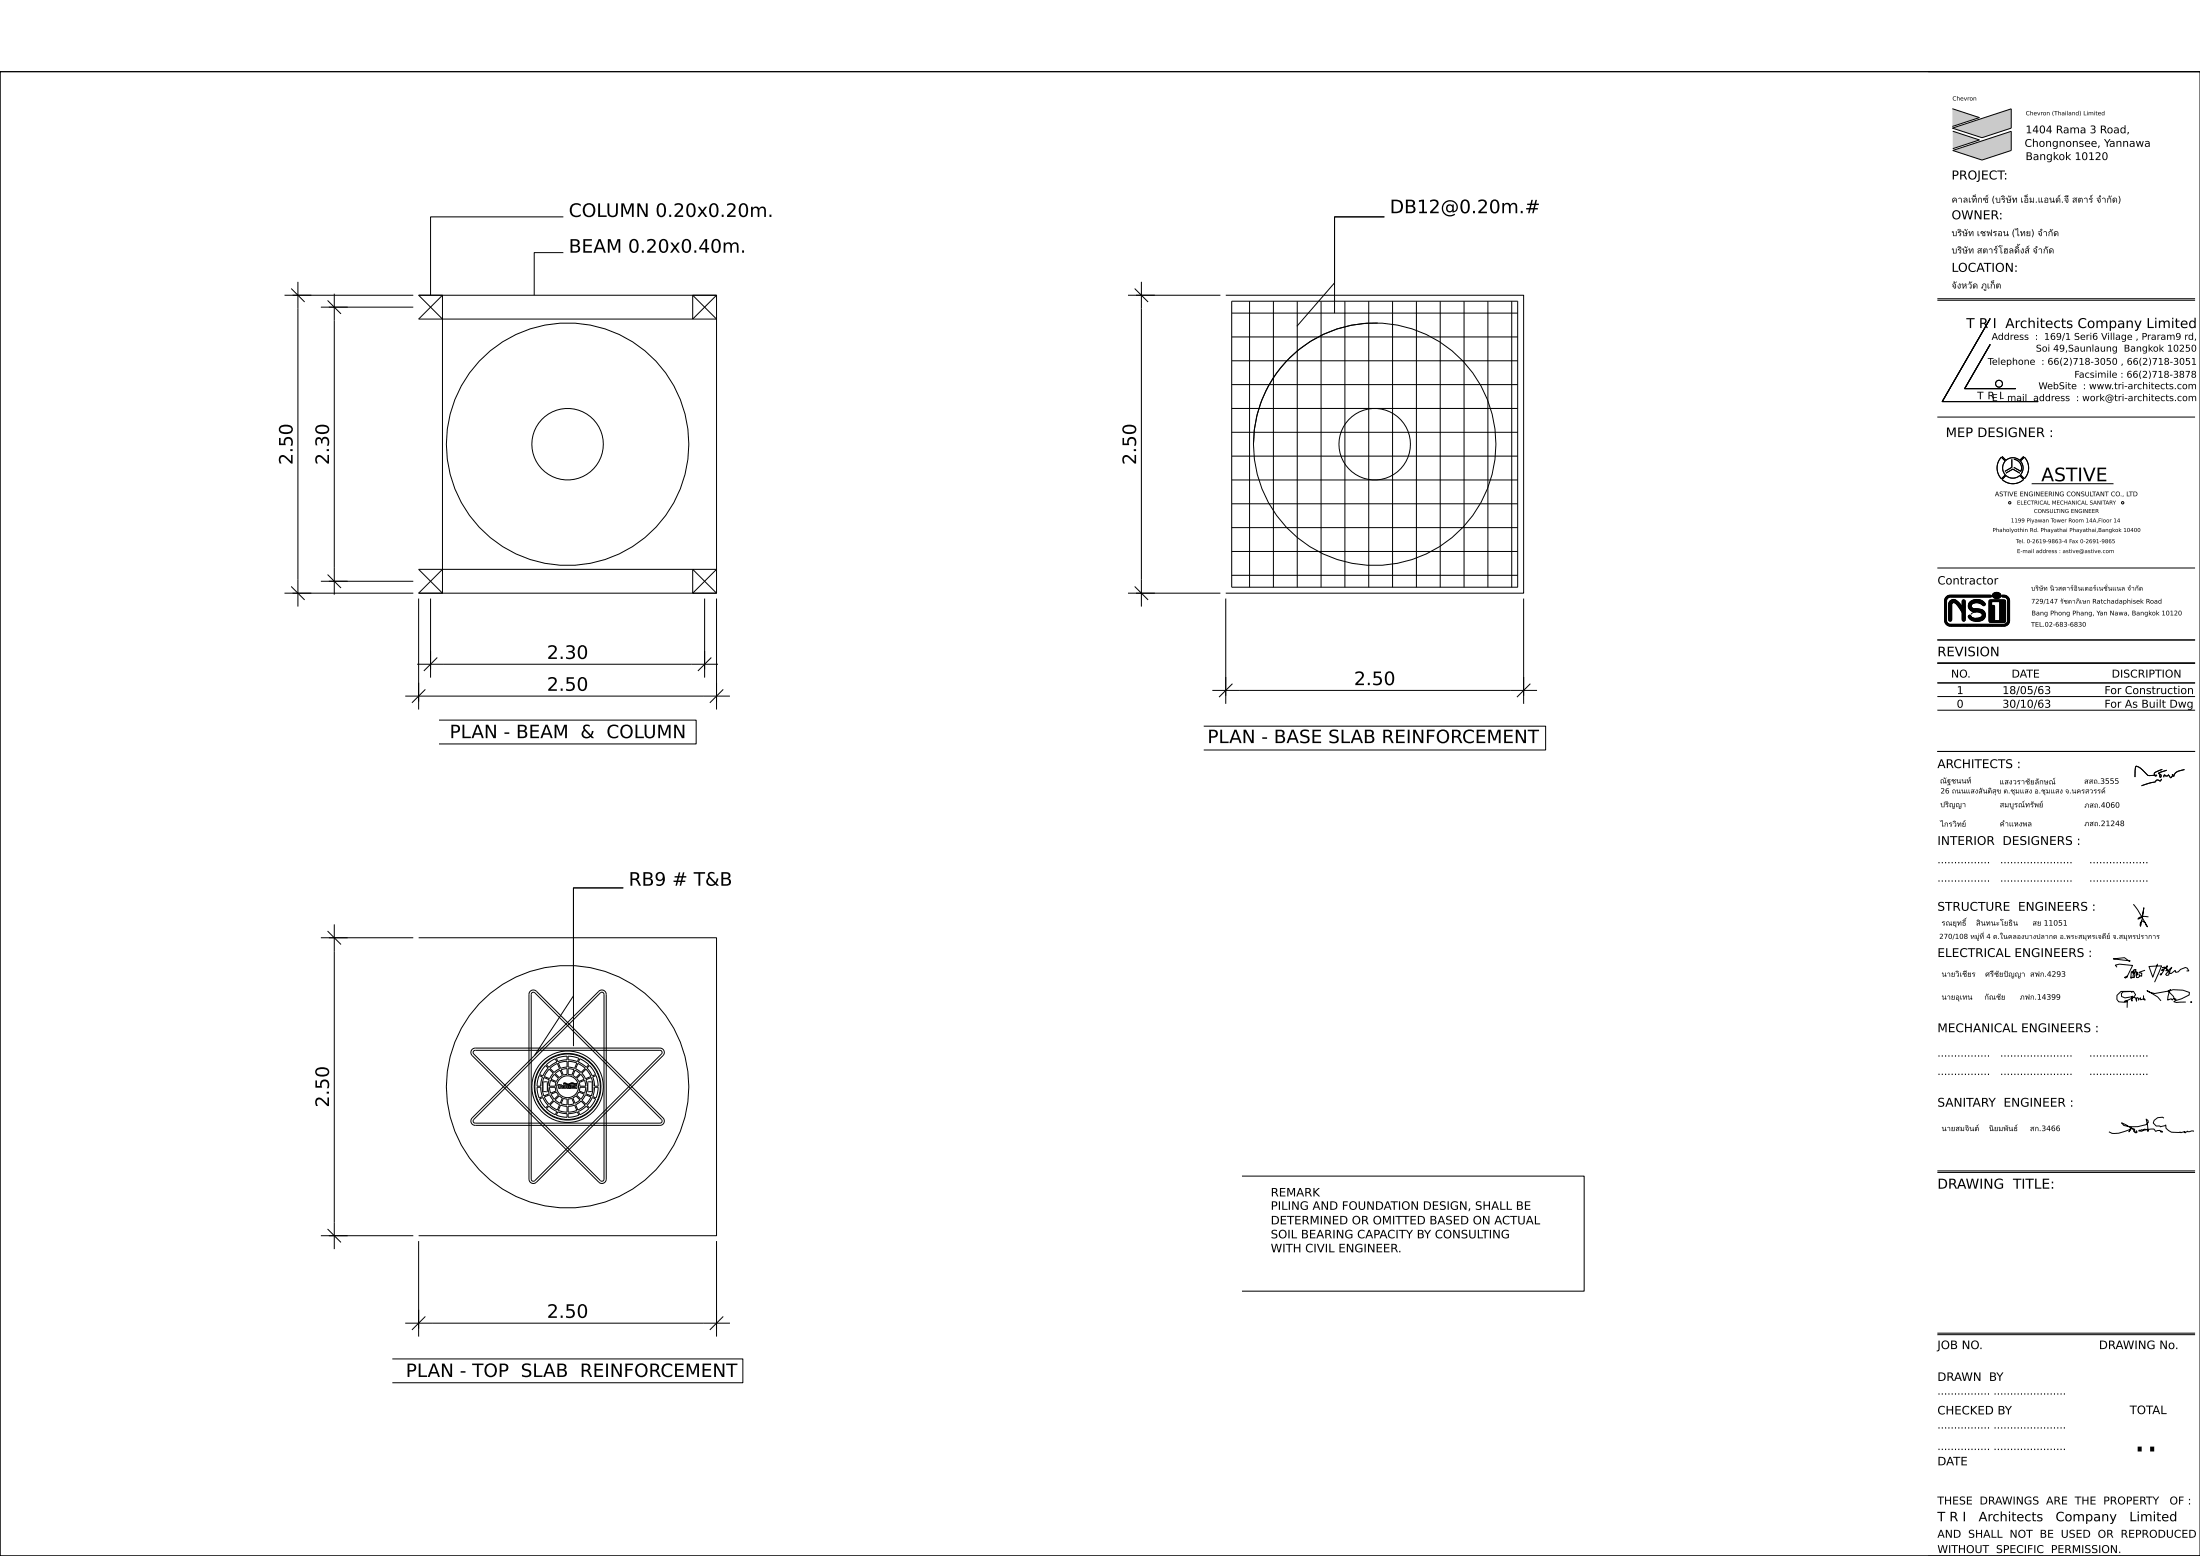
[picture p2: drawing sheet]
<svg xmlns="http://www.w3.org/2000/svg" width="420mm" height="297mm" viewBox="0 0 420 297" stroke-linecap="round" stroke-linejoin="round" font-family="sans-serif">
<g fill="#c8c8c8">
<path d="M372.8 28.7l11.2-3.6v3.6l-5.6 1.9z"/>
<path d="M372.8 25l5.1 1.7-5.1 1.7z"/>
<path d="M372.7 24.5l11.3-3.7v3.7l-5.6 1.8z"/>
<path d="M372.7 20.8l5.2 1.6-5.2 1.7z"/>
</g>
<g fill="none" stroke="#000" stroke-width=".19">
<path d="M368.1 13.7h51.9v283.3h-51.9M420 13.7h-420v283.3h420M372.7 24.5l11.3-3.7v3.7l-5.6 1.8zM372.7 20.8l5.2 1.6-5.2 1.7M372.8 28.7l11.2-3.6v3.6l-5.6 1.9zM372.8 25l5.1 1.7-5.1 1.7M54.3 56.4h24.6M55.6 55.1l2.6 2.5M56.9 53.8v62M61.3 58.6h17.6M62.5 57.3l2.6 2.6M63.8 56.1v57.4"/>
<path d="M79.9 56.4h56.9v56.8h-56.9M79.9 56.4h4.6v4.5h-4.6l4.6-4.5M79.9 56.4l4.6 4.5M107.6 41.4h-25.4v15M107.6 48.2h-5.6v8.2M132.2 56.4l4.6 4.5h-4.6v-4.5h4.6l-4.6 4.5h-47.7v47.8h47.7l4.6 4.5h-4.6v-4.5h4.6l-4.6 4.5M215.3 56.4h17.7M216.6 55.1l2.6 2.5M217.9 53.8v62M234 56.4h56.9v56.8h-56.9M235.1 59.8h54.6M235.1 57.5h54.6v54.6h-54.6z"/>
<path d="M238.6 57.5v54.6M243.1 57.5v54.6M247.7 57.5v54.6M252.2 57.5v54.6M254.8 59.8v-18.4h9.5h-9.5v12.6l-7.2 8.3M256.8 57.5v54.6M261.3 57.5v54.6M265.9 57.5v54.6M270.4 57.5v54.6M275 57.5v54.6M279.5 57.5v54.6M284.1 57.5v54.6"/>
<path d="M288.6 57.5v54.6M369.9 57h49.2M369.9 57.3h49.2M235.1 73.4h54.6M235.1 68.9h54.6M235.1 64.3h54.6M235.1 78h54.6M263 61.6a23.1 23.1 0 0 0-23.7 23.2M369.9 79.6h49.2M379.9 65.7l-4.8 8.5h9.7M379.9 60.8l-9.1 15.8h18.3M235.1 82.5h54.6"/>
<path d="M235.1 91.6h54.6M235.1 96.2h54.6M235.1 87.1h54.6M382.1 87.3l.7 .7a1.95 1.95 0 0 0 0 2.6l-.7 .8a3 3 0 0 1 0-4.1zM382.2 87.1l.8 .8a1.95 1.95 0 0 1 2.6 0l.7-.8M382.9 90.3l1.4-.8 1.3 .8M383 90.8a1.95 1.95 0 0 0 2.6 0l.7 .7a3 3 0 0 1-4.1 0zM384.1 87.7v1.5l-1.4 .8M384.5 87.7a1.66 1.66 0 0 1 1.3 2.3l-1.3-.8M386.5 87.3a3 3 0 0 1 0 4.1l-.8-.8a1.95 1.95 0 0 0 0-2.6zM387.9 92.3h15.6M54.3 113.2h24.6"/>
<path d="M55.6 111.9l2.6 2.6M61.3 110.9h17.6M62.5 109.7l2.6 2.5M79.9 113.2h4.6v-4.5h-4.6l4.6 4.5M79.9 114.2v21.2M82.2 114.2v15.1M84.5 108.7l-4.6 4.5M134.5 114.2v15.1M136.8 114.2v21.2M215.3 113.2h17.7M216.6 111.9l2.6 2.6M234 114.2v20.1"/>
<path d="M235.1 100.7h54.6M235.1 105.3h54.6M235.1 109.8h54.6M290.9 114.2v20.1M369.9 108.4h49.2M371.2 118.4l.4 .8 .7 .3M371.2 114.7v3.7M371.5 119.2l.3-.3-.2 .3M371.6 114.7l-.4 .4M371.6 114.8l-.4 .4M371.6 114.9l-.4 .3M371.6 114.9l-.4 .4"/>
<path d="M371.6 115l-.4 .4M371.6 115.1l-.4 .4M371.6 115.2l-.4 .4M371.6 115.3l-.4 .4M371.6 115.4l-.4 .4M371.6 115.5l-.4 .4M371.6 115.6l-.4 .4M371.6 115.7l-.4 .4M371.6 115.8l-.4 .4M371.6 115.9l-.4 .4M371.6 116l-.4 .4M371.6 116.1l-.4 .4"/>
<path d="M371.6 116.2l-.4 .3M371.6 116.2l-.4 .4M371.6 116.3l-.4 .4M371.6 116.4l-.4 .3M371.6 116.4l-.4 .4M371.6 116.5l-.4 .4M371.6 116.6l-.4 .3M371.6 116.6l-.4 .4M371.6 116.7l-.4 .4M371.6 116.8l-.4 .3M371.6 116.8l-.4 .4M371.6 116.9l-.4 .4"/>
<path d="M371.6 117l-.4 .3M371.6 117l-.4 .4M371.6 117.1l-.4 .4M371.6 117.2l-.4 .4M371.6 117.3l-.4 .4M371.6 117.4l-.4 .4M371.6 117.5l-.4 .4M371.6 117.6l-.4 .4M371.6 117.7l-.4 .4M371.6 117.8l-.4 .4M371.6 117.9l-.4 .4M371.6 118l-.4 .4"/>
<path d="M371.6 118.1l-.4 .4M371.6 118.2l-.4 .4M371.6 118.3l-.3 .4M371.6 118.4l-.3 .3M371.6 118.5l-.3 .3M371.6 114.7l-.4 .3M371.6 114.6l-.4 .4M371.6 118.6l-.3 .3M371.6 114.5l-.4 .4M371.6 118.6l-.2 .3M371.7 118.7l-.3 .3M371.7 118.7l-.3 .3 .3-.2"/>
<path d="M371.7 114.4l-.5 .4M371.7 118.8l-.2 .3M371.8 118.9l-.3 .2M371.8 118.9l-.3 .3M371.8 113.7l-.4 .5M371.9 119l-.3 .3M371.9 119l-.2 .3M371.9 113.7l-.6 .6M372 119l-.3 .3M372 118.3l.3 .3 .3-.3M372 115.3v3M372 119.1l-.3 .3"/>
<path d="M372 113.6l-.7 .8M372.1 119.1l-.3 .3M372.1 119.1l-.3 .3 .4-.3M372.1 113.6l-.8 .9M372.2 113.6l-1 1M372.2 119.1l-.3 .3M372.3 113.6l-1.1 1M372.3 119.1l-.3 .4M372.3 114l-.5 .2-.2 .5v3.8l.3 .5 .4 .1h10.6l.4-.6v-3.9l-.3-.5-.4-.1M372.3 114h7.7M372.3 119.5h10.3M372.3 113.6l-1.1 1.1"/>
<path d="M372.4 119.1l-.3 .4M372.4 113.6l-1.2 1.2M372.4 114.6l-.2 .3M372.5 119.1l-.4 .4M372.5 113.6l-.5 .4M372.5 119.1l-.3 .4M372.6 113.6l-.5 .4M372.6 114.5l-.5 .5M372.6 118.3l-.2 .3M372.6 115.4a.46 .46 0 0 1 .5-.4 .46 .46 0 0 1 .4 .3l1.1 1.7M372.6 115.4v2.9M372.6 115.4l-.6 .6"/>
<path d="M372.6 115.5l-.6 .6M372.6 115.6l-.6 .6M372.6 115.7l-.6 .6M372.6 115.8l-.6 .6M372.6 115.9l-.6 .6M372.6 116l-.6 .6M372.6 116.1l-.6 .6M372.6 116.2l-.6 .6M372.6 116.3l-.6 .6M372.6 116.4l-.6 .6M372.6 116.4l-.6 .7M372.6 116.5l-.6 .6"/>
<path d="M372.6 116.6l-.6 .6M372.6 116.6l-.6 .7M372.6 116.7l-.6 .6M372.6 116.8l-.6 .6M372.6 116.8l-.6 .7M372.6 116.9l-.6 .6M372.6 117l-.6 .6M372.6 117.1l-.6 .6M372.6 117.2l-.6 .6M372.6 117.3l-.6 .6M372.6 117.4l-.6 .6M372.6 117.5l-.6 .6"/>
<path d="M372.6 117.6l-.6 .6M372.6 117.7l-.6 .6M372.6 117.8l-.6 .6M372.6 117.9l-.6 .5M372.6 117.9l-.5 .6M372.6 118l-.5 .5M372.6 118.1l-.5 .4M372.6 118.1l-.4 .5M372.6 118.2l-.4 .4M372.6 118.3l-.3 .3M372.6 119.1l-.4 .4M372.6 113.6l-.4 .4"/>
<path d="M372.6 115.3l-.6 .6M372.7 119.1l-.4 .4M372.7 113.6l-.4 .4M372.7 114.5l-.7 .6M372.8 119.1l-.4 .4M372.8 113.6l-.4 .4M372.8 114.4l-.8 .8M372.9 114.4l-.9 .9M372.9 119.1l-.4 .4M372.9 113.6l-.4 .4M372.9 114.4l-.9 1M373 119.1l-.4 .4"/>
<path d="M373 113.6l-.4 .4M373 114.4l-1 1M373.1 114.4l-1.1 1.1M373.1 119.1l-.4 .4M373.1 113.6l-.4 .4M373.1 115.1l.4-.5-.3 .5M373.1 114.4l-1.1 1.2M373.2 119.1l-.4 .4M373.2 113.6l-.4 .4M373.2 114.4l-1.2 1.2M373.2 114.5l-1.2 1.2M373.3 114.5l-1.3 1.3"/>
<path d="M373.3 119.1l-.4 .4M373.3 113.6l-.4 .4M373.4 119.1l-.4 .4M373.4 113.6l-.4 .4M373.4 114.5l-.5 .6M373.4 114.5l-.5 .5M373.4 114.5l1.2 1.3v-1.1l.3-.2 .3 .2v3.6M373.4 114.5a.97 .97 0 0 0-1.4 .8M373.5 114.6l-.5 .4M373.5 115.3l.4-.4-.4 .4M373.5 119.1l-.4 .4M373.5 113.6l-.4 .4"/>
<path d="M373.5 114.6l-.4 .4M373.6 119.1l-.4 .4M373.6 115.4l.4-.4-.4 .5M373.6 113.6l-.4 .4M373.6 114.7l-.4 .4 .5-.4M373.7 115.6l.4-.5-.4 .5M373.7 114.7l-.4 .5M373.7 119.1l-.4 .4M373.7 113.6l-.4 .4M373.7 114.8l-.4 .4M373.8 119.1l-.4 .4M373.8 114.8l-.4 .4"/>
<path d="M373.8 113.6l-.4 .4M373.8 114.8l-.4 .4 .4-.3M373.8 119.1l-.3 .4M373.8 113.6l-.3 .4M373.9 119.1l-.4 .4M373.9 113.6l-.4 .4M373.9 115l-.4 .4M374 119.1l-.4 .4M374 113.6l-.4 .4M374 119.1l-.3 .4M374 113.6l-.3 .4M374 115.1l-.4 .4"/>
<path d="M374.1 115.1l-.4 .4M374.1 119.1l-.4 .4M374.1 113.6l-.4 .4M374.2 119.1l-.4 .4M374.2 115.2l-.5 .4M374.2 113.6l-.4 .4M374.2 115.3l-.4 .4M374.2 119.1l-.3 .4M374.2 113.6l-.3 .4M374.3 115.3l-.5 .5M374.3 115.4l-.4 .4M374.3 119.1l-.4 .4"/>
<path d="M374.3 113.6l-.4 .4M374.4 115.4l-.5 .5M374.4 119.1l-.4 .4M374.4 113.6l-.4 .4M374.4 115.5l-.5 .4M374.4 115.5l-.4 .5 .4-.4M374.4 119.1l-.3 .4M374.4 113.6l-.3 .4M374.5 115.6l-.5 .4M374.5 115.6l-.4 .5M374.5 119.1l-.4 .4M374.5 113.6l-.4 .4"/>
<path d="M374.5 115.7l-.4 .4M374.6 119.1l-.4 .4M374.6 118.3l.3 .3 .3-.3M374.6 117v1.3M374.6 113.6l-.4 .4M374.6 119.1l-.3 .4M374.6 113.6l-.3 .4M374.7 119.1l-.4 .4M374.7 114.5l-.1 .1M374.7 113.6l-.4 .4M374.8 119.1l-.4 .4M374.8 113.6l-.4 .4"/>
<path d="M374.8 114.5l-.2 .2M374.8 119.1l-.3 .4M374.9 113.6l-.4 .4M374.9 114.5l-.3 .3M374.9 119.1l-.4 .4M375 114.5l-.4 .4M375 119.1l-.4 .4M375 113.6l-.4 .4M375.1 119.1l-.4 .4M375.1 114.5l-.5 .5M375.1 113.6l-.4 .4M375.1 114.6l-.5 .5"/>
<path d="M375.1 114.6l-.5 .6M375.2 114.6l-.6 .6M375.2 114.7l-.6 .6M375.2 118.3l-.2 .3M375.2 114.7l-.6 .7M375.2 119.1l-.4 .4M375.2 114.8l-.6 .6M375.2 114.9l-.6 .6M375.2 114.9l-.6 .7M375.2 115l-.6 .6M375.2 115.1l-1.1 1.1M375.2 115.2l-1 1"/>
<path d="M375.2 115.3l-1 1M375.2 115.4l-1 .9M375.2 115.4l-1 1M375.2 115.5l-.9 .9M375.2 115.6l-.9 .8M375.2 115.6l-.9 .9M375.2 115.7l-.9 .8M375.2 115.8l-.8 .8M375.2 115.9l-.8 .8M375.2 116l-.8 .7M375.2 116l-.7 .8M375.2 116.1l-.7 .7"/>
<path d="M375.2 116.2l-.7 .6M375.2 116.2l-.7 .7M375.2 116.3l-.6 .6M375.2 116.4l-.6 .6M375.2 116.5l-.6 .6M375.2 116.6l-.6 .6M375.2 116.7l-.6 .6M375.2 116.8l-.6 .6M375.2 116.8l-.6 .7M375.2 116.9l-.6 .6M375.2 117l-.6 .6M375.2 117l-.6 .7"/>
<path d="M375.2 117.1l-.6 .6M375.2 117.2l-.6 .6M375.2 117.2l-.6 .7M375.2 117.3l-.6 .6M375.2 117.4l-.6 .6M375.2 117.5l-.6 .6M375.2 117.6l-.6 .6M375.2 117.7l-.6 .6M375.2 117.8l-.6 .6M375.2 117.9l-.6 .5M375.2 117.9l-.5 .6M375.2 118l-.5 .5 .5-.4"/>
<path d="M375.2 118.1l-.4 .5M375.2 118.2l-.4 .4M375.2 118.3l-.3 .3M375.2 113.6l-.4 .4M375.3 119.1l-.4 .4M375.3 113.6l-.4 .4M375.4 119.1l-.4 .4M375.4 113.6l-.4 .4M375.5 119.1l-.4 .4M375.5 113.6l-.4 .4M375.6 119.1l-.4 .4M375.6 113.6l-.4 .4"/>
<path d="M375.7 119.1l-.4 .4M375.7 113.6l-.4 .4M375.8 117.8l.1-.4 .4 .1-.5 .4M375.8 117.8l.4 .5 .7 .3M375.8 119.1l-.4 .4M375.8 113.6l-.4 .4M375.8 116.1a1.43 1.43 0 0 0 1.4 .7M375.9 119.1l-.4 .4M375.9 113.6l-.4 .4M375.9 113.6l-.3 .4M376 117.4l-.2 .2M376 119.1l-.4 .4"/>
<path d="M376 113.6l-.4 .4M376 117.4l-.3 .3M376.1 119.1l-.4 .4M376.1 113.6l-.4 .4M376.1 118.2l.4-.4-.4 .4M376.1 116.4l.4-.4-.4 .5M376.1 117.4l-.3 .4M376.1 119.1l-.3 .4M376.1 113.6l-.3 .4M376.2 117.4l-.4 .4M376.2 119.1l-.4 .4M376.2 113.6l-.4 .4"/>
<path d="M376.2 117.4l-.4 .5M376.2 117.5l-.4 .4M376.3 119.1l-.4 .4M376.3 113.6l-.4 .4M376.3 114.7l-.4 .4M376.3 117.3a1.34 1.34 0 0 1 2.1 .1 1.03 1.03 0 0 1-1.2 .6M376.3 117.6l-.4 .4M376.3 115.7l-.4 .5M376.3 119.1l-.3 .4M376.3 115.6l-.5 .5M376.3 113.6l-.3 .4M376.3 115.8l-.4 .4"/>
<path d="M376.4 115.8l-.5 .4 .5-.3M376.4 115.8l.2 .3 .4 .1M376.4 117.6l-.5 .5 .5-.4M376.4 115.5l-.6 .6M376.4 115.9l-.4 .4M376.4 119.1l-.4 .4M376.4 115.4l-.6 .6M376.4 113.6l-.4 .4M376.4 117.7l-.4 .4M376.4 115.9l-.4 .5M376.4 114.6l-.6 .6M376.5 117.7l-.5 .5"/>
<path d="M376.5 116l-.4 .4M376.5 119.1l-.4 .4M376.5 113.6l-.4 .4M376.5 119.1l-.3 .4M376.5 113.6l-.3 .4M376.6 116.1l-.4 .4M376.6 114.6l-.8 .7M376.6 117.8l-.5 .5M376.6 119.1l-.4 .4M376.6 113.6l-.4 .4M376.6 117.8l-.4 .5M376.7 116.1l-.5 .4"/>
<path d="M376.7 117.9l-.5 .4M376.7 119.1l-.4 .4M376.7 113.6l-.4 .4M376.7 114.5l-.9 .9M376.7 116.1l-.4 .5M376.7 115.2l-.3 .2v.4M376.7 117.9l-.4 .4M376.7 119.1l-.3 .4M376.7 113.6l-.3 .4M376.8 116.2l-.5 .4M376.8 117.9l-.5 .5M376.8 114.5l-1 1"/>
<path d="M376.8 119.1l-.4 .4M376.8 116.2l-.4 .4 .5-.4M376.8 113.6l-.4 .4M376.9 117.9l-.5 .5M376.9 119.1l-.4 .4M376.9 114.5l-1.1 1.1M376.9 113.6l-.4 .4M376.9 116.2l-.5 .5M376.9 119.1l-.3 .4M377 113.6l-.4 .4M377 114.5l-1.2 1.2M377 118l-.5 .5"/>
<path d="M377 116.2l1.2 .1M377 116.2l-.5 .5M377 119.1l-.4 .4M377 114.4l-1.2 1.3M377.1 116.2l-.6 .5M377.1 119.1l-.4 .4M377.1 113.6l-.4 .4M377.1 118l-.5 .5M377.1 114.4l-1.3 1.4M377.1 116.2l-.5 .5M377.2 119.1l-.4 .4M377.2 113.6l-.4 .4"/>
<path d="M377.2 118l-.6 .5M377.2 114.4l-1.4 1.5M377.2 116.2l-.6 .5M377.2 118l-.5 .5M377.3 114.4l-1.5 1.5M377.3 116.2l-.6 .6M377.3 119.1l-.4 .4M377.3 113.6l-.4 .4M377.3 118l-.6 .5M377.3 114.4l-1.5 1.6M377.4 119.1l-.4 .4M377.4 118l-.6 .5"/>
<path d="M377.4 113.6l-.4 .4M377.4 114.4l-.8 .8M377.4 116.2l-.6 .6M377.4 118l-.5 .6M377.5 114.4l-.8 .8M377.5 116.2l-.6 .6M377.5 119.1l-.4 .4M377.5 113.6l-.4 .4M377.5 118l-.6 .6M377.5 114.4a1.69 1.69 0 0 1 1.4 .7M377.5 114.4a1.33 1.33 0 0 0-1.7 1.7M377.5 114.4l-.7 .7"/>
<path d="M377.6 119.1l-.4 .4M377.6 113.6l-.4 .4M377.6 118l-.6 .6M377.6 116.2l-.6 .6M377.6 114.4l-.7 .7M377.7 118l-.7 .6M377.7 116.2l-.7 .6M377.7 114.4l-.7 .7M377.7 119.1l-.4 .4M377.7 113.6l-.4 .4M377.7 116.2l-.6 .6M377.7 114.4l-.6 .7"/>
<path d="M377.7 118l-.6 .6M377.8 119.1l-.4 .4M377.8 113.6l-.4 .4M377.8 116.2l-.6 .6M377.8 114.4l-.6 .7M377.8 117.9l-.6 .7M377.8 116.2l-.5 .6M377.8 114.5l-.6 .6M377.9 116.2l-.6 .6M377.9 119.1l-.4 .4M377.9 113.6l-.4 .4M377.9 114.5l-.6 .6"/>
<path d="M377.9 117.9l-.7 .7M378 116.2l-.6 .6M378 114.5l-.6 .6M378 119.1l-.4 .4M378 113.6l-.4 .4M378 116.3l-.5 .5M378 113.6l-.3 .4M378 117.9l-.7 .7M378.1 116.3l-.6 .5M378.1 114.5l-.6 .6M378.1 119.1l-.4 .4M378.1 113.6l-.4 .4"/>
<path d="M378.1 114.5l-.5 .6M378.1 116.3l-.5 .5M378.2 119.1l-.4 .4M378.2 114.5l-.6 .6M378.2 113.6l-.4 .4M378.2 115.3l.4-.5-.4 .5M378.2 116.3l-.6 .5M378.2 117.8l-.9 .8M378.2 114.6l-.5 .5M378.2 116.3l.6 .4 .2 .5M378.2 116.3l-.5 .5M378.2 119.1l-.3 .4"/>
<path d="M378.2 113.6l-.3 .4M378.3 114.6l-.6 .5M378.3 116.3l-.5 .6M378.3 115.4l.5-.5-.5 .5M378.3 119.1l-.4 .4M378.3 113.6l-.4 .4M378.3 114.6l-.5 .5M378.4 114.6l-.6 .5M378.4 119.1l-.4 .4M378.4 113.6l-.4 .4M378.4 116.4l-.5 .5M378.4 114.6l-.5 .6"/>
<path d="M378.4 119.1l-.3 .4M378.4 113.6l-.3 .4M378.4 114.7l-.5 .5M378.5 116.4l-.5 .5M378.5 114.7l-.5 .5M378.5 119.1l-.4 .4M378.5 113.6l-.4 .4M378.6 116.5l-.5 .5M378.6 114.8l-.5 .4M378.6 119.1l-.4 .4M378.6 113.6l-.4 .4M378.6 114.8l-.5 .5"/>
<path d="M378.6 119.1l-.3 .4M378.6 113.6l-.3 .4M378.7 116.5l-.5 .5M378.7 116.6l-.5 .5M378.7 119.1l-.4 .4M378.7 113.6l-.4 .4M378.7 114.9l-.4 .4M378.7 116.6l-.4 .5M378.8 116.6l-.5 .5M378.8 119.1l-.4 .4M378.8 113.6l-.4 .4M378.8 116.7l-.5 .5"/>
<path d="M378.8 115l-.4 .4M378.8 116.7l-.4 .5 .5-.4M378.8 119.1l-.3 .4M378.8 113.6l-.3 .4M378.9 115l-.5 .5M378.9 116.8l-.5 .5M378.9 117.9l-.4 .5M378.9 119.1l-.4 .4M378.9 115.1l-.4 .4M378.9 113.6l-.4 .4M378.9 116.9l-.5 .5M378.9 115.1l-.4 .5"/>
<path d="M378.9 115.1l.1 .3-.3 .2a3.1 3.1 0 0 0-1.8-.5l-.2 .1M379 116.9l-.6 .6M379 117.8l-.7 .6M379 117l-.6 .6M379 115.2l-.4 .4M379 119.1l-.4 .4M379 113.6l-.4 .4M379 117l-1.6 1.6M379 117.7l-.8 .8M379 117.1l-1.5 1.5M379 115.4l-.2 .2M379 115.3l-.4 .3"/>
<path d="M379 115.3l-.3 .3M379 117.1l-1.4 1.5M379 117.6l-.9 .9M379 117.2l-1.4 1.4M379 117.2a1.33 1.33 0 0 1-1.6 1.4h-.5M379 117.5l-1 1M379 117.3l-1.3 1.3M379 117.5l-1.1 1.1M379 117.3l-1.2 1.3M379 117.4l-1.1 1.2M379 119.1l-.3 .4M379.1 113.6l-.4 .4"/>
<path d="M379.1 119.1l-.4 .4M379.2 119.1l-.4 .4M379.2 113.6l-.4 .4M379.3 119.1l-.4 .4M379.3 113.6l-.4 .4M379.4 119.1l-.4 .4M379.4 113.6l-.4 .4M379.5 119.1l-.4 .4M379.5 113.6l-.4 .4M379.6 119.1l-.4 .4M379.6 113.6l-.4 .4M379.7 119.1l-.4 .4"/>
<path d="M379.7 113.6l-.4 .4M379.7 114.8l.3-.3h2.6l.2 .1 .1 3.9-.3 .3M379.7 118.5l.3 .3M379.7 114.8v3.7M379.7 116.1l.6-.6-.6 .6M379.8 119.1l-.4 .4M379.8 113.6l-.4 .4M379.9 119.1l-.4 .4M379.9 113.6l-.4 .4M379.9 114.5l-.2 .2M380 114.5l-.3 .3M380 119.1l-.4 .4"/>
<path d="M380 113.6l-.4 .4M380 118.8h2.6M380 113.6l.2 .2-.2 .2M380 113.6h-7.8l-.7 .4-.3 .7M380.1 113.6l-.4 .4M380.1 119.1l-.4 .4M380.1 114.5l-.4 .4M380.1 113.6l-.3 .4M380.2 113.9h-.1M380.2 113.7l-.3 .3M380.2 114.5l-.5 .5M380.2 113.7l-.2 .3"/>
<path d="M380.2 119.1l-.4 .4M380.2 113.8l-.2 .2M380.2 115.3l.2 .2M380.2 115v.3M380.2 115.1l-.5 .5M380.2 115.2l-.5 .5M380.2 115.3l-.5 .5M380.2 115.3l-.5 .6M380.2 115.4l-.5 .5M380.2 115l-.5 .5M380.2 115.4l-.5 .6M380.3 114.5l-.6 .5"/>
<path d="M380.3 119.1l-.4 .4M380.3 114.5l-.6 .6M380.4 115.5l-.7 .7M380.4 114.5l-.7 .7M380.4 119.1l-.4 .4M380.4 115.5l-.7 .8M380.4 114.8l-.2 .2M380.4 115.5l.3 .1 .1 .2M380.4 114.8h1.2M380.4 113.9l.3-.3-.2 .3M380.5 114.5l-.8 .7M380.5 119.1l-.4 .4"/>
<path d="M380.5 115.5l-.8 .8M380.5 114.5l-.8 .8M380.5 113.3a.8 .8 0 0 1 1-.2 .8 .8 0 0 1 .4 .8 .81 .81 0 0 1-.9 .4 .81 .81 0 0 1-.6-.9zM380.5 119.1l-.3 .4M380.5 115.5l-.8 .9M380.6 114.5l-.9 .9M380.6 119.1l-.4 .4M380.6 115.6l-.9 .9M380.6 113.6l-.2 .2M380.7 114.5l-1 .9M380.7 113.2l-.3 .2M380.7 113.6l-.3 .3"/>
<path d="M380.7 115.6l-1 .9M380.7 119.1l-.4 .4M380.7 115.6l-1 1M380.7 114.5l-.3 .4M380.7 119.1l-.3 .4M380.7 115.6l-1 1.1M380.8 115.7l-1.1 1M380.8 113.7l-.3 .3M380.8 115.7l-1.1 1.1M380.8 118.3l.2 .2M380.8 115.8v2.5M380.8 115.8l-1.1 1.1"/>
<path d="M380.8 115.9l-1.1 1.1M380.8 116l-1.1 1.1M380.8 116.1l-1.1 1M380.8 116.1l-1.1 1.1M380.8 116.2l-1.1 1.1M380.8 116.3l-1.1 1M380.8 116.3l-1.1 1.1M380.8 116.4l-1.1 1.1M380.8 116.5l-1.1 1M380.8 116.5l-1.1 1.1M380.8 116.6l-1.1 1.1M380.8 116.7l-1.1 1"/>
<path d="M380.8 116.7l-1.1 1.1M380.8 116.8l-1.1 1.1M380.8 116.9l-1.1 1M380.8 116.9l-1.1 1.1M380.8 117l-1.1 1.1M380.8 117.1l-1.1 1.1M380.8 117.2l-1.1 1.1M380.8 117.3l-1.1 1.1M380.8 117.4l-1.1 1.1M380.8 117.5l-1.1 1.1M380.8 117.6l-1.1 1.1M380.8 117.7l-1 1"/>
<path d="M380.8 117.8l-1 1M380.8 117.9l-.9 .9M380.8 118l-.8 .8M380.8 118.1l-.7 .7M380.8 118.2l-.7 .6M380.8 118.2l-.6 .6M380.8 118.3l-.5 .5M380.8 114.5l-.4 .3M380.8 113.1l-.4 .5M380.8 119.1l-.4 .4M380.8 118.4l-.4 .4M380.9 113.7l-.3 .3 .3-.2"/>
<path d="M380.9 114.5l-.4 .3M380.9 118.4l-.4 .4M380.9 119.1l-.4 .4M380.9 114.1l-.1 .1M380.9 114l-.2 .2M380.9 113.9l-.2 .2M380.9 113.9l-.3 .2M380.9 113.5h-.1M380.9 113.8v.3l.2-.2 .3 .2-.3-.3M380.9 113.4l-.2 .1M380.9 113.3l-.2 .2M380.9 113.1l-.5 .5"/>
<path d="M380.9 114.2l.3-.2-.2 .2M380.9 114.5l-.3 .3M380.9 119.1l-.3 .4M381 118.5l-.4 .3M381 113.5l-.2 .1 .2 .1v.2l.1-.1M381 113.5v.1M381 113.5h.1M381 113.1l-.6 .6M381 113.6h-.1M381 114.5l-.4 .3M381 118.5h.6M381 113.6l-.1 .1"/>
<path d="M381 119.1l-.4 .4M381 118.5l-.3 .3M381.1 113.1l-.7 .7M381.1 114.5l-.4 .3M381.1 113.6l-.1 .1M381.1 119.1l-.4 .4M381.1 113.5h.7l-.8 .1M381.1 113.5l-.2-.3v.3h-.3l.3 .3M381.1 118.5l-.4 .3M381.1 113.9l-.3 .3M381.1 114.5l-.3 .3M381.1 113.1l-.2 .2"/>
<path d="M381.1 113.9l-.2 .3M381.1 119.1l-.3 .4M381.2 118.5l-.4 .3M381.2 113.6l-.2 .2M381.2 114.5l-.4 .3M381.2 113.1l-.2 .2M381.2 119.1l-.4 .4M381.2 118.5l-.3 .3M381.2 113.6l-.2 .3M381.3 114.5l-.4 .3M381.3 113.1l-.3 .3M381.3 119.1l-.4 .4"/>
<path d="M381.3 118.5l-.4 .3M381.3 113.6l-.2 .2M381.3 114.5l-.3 .3M381.3 119.1l-.3 .4M381.4 118.5l-.4 .3M381.4 113.1l-.4 .3M381.4 114.5l-.3 .3M381.4 119.1l-.4 .4M381.4 118.5l-.3 .3M381.4 113.1l-.3 .4M381.5 113.6l-.4 .2 .3-.2M381.5 114.5l-.4 .3"/>
<path d="M381.5 119.1l-.4 .4M381.5 118.5l-.4 .3M381.5 113.1l-.4 .4M381.5 113.5l-.3 .4M381.5 114.5l-.3 .3M381.5 113.1l-.3 .4M381.6 119.1l-.4 .4M381.6 118.5l-.4 .3M381.6 113.1l-.4 .4M381.6 114.5l-.3 .3M381.6 118.4l-.3 .4M381.6 113.2l-.3 .3"/>
<path d="M381.7 114.5l-.4 .3M381.7 119.1l-.4 .4M381.7 113.2l-.3 .3M381.7 114.5l-.3 .3M381.8 119.1l-.4 .4M381.8 118.3l-.2 .2M381.8 115.6l1-1-1 1.1M381.8 113.2l-.3 .3M381.8 114.5l-.3 .3M381.8 113.3l-.2 .2M381.8 113.3l-.6 .6M381.9 114.5l-.4 .3"/>
<path d="M381.9 113.3l-.6 .7M381.9 119.1l-.4 .4M381.9 113.4l-.9 .9M381.9 113.4l-.8 .9M381.9 114.5l-.3 .3M382 119.1l-.4 .4M382 113.9l-.3 .2M382 113.5l-.8 .8M382 113.6l-.7 .7M382 113.8l-.4 .4M382 113.6l-.6 .6M382 113.7l-.5 .5"/>
<path d="M382 114.5l-.4 .4M382.1 114.5l-.4 .4M382.1 119.1l-.4 .4M382.2 119.1l-.4 .4M382.2 114.5l-.5 .5M382.3 114.5l-.5 .5v3.3M382.3 113.6l-.2 .1M382.3 119.1l-.4 .4M382.3 114l-.1-.1v-.2a1.1 1.1 0 0 1 1.5 1M382.3 114h.3M382.4 114.5l-.6 .5-.2-.2M382.4 119.1l-.4 .4"/>
<path d="M382.4 113.6l-.3 .2M382.4 114.5l-.6 .6M382.4 113.6l-.2 .3M382.5 114.5l-.7 .7M382.5 119.1l-.4 .4M382.5 113.6l-.3 .3M382.6 114.5l-.8 .8M382.6 119.1l-.4 .4M382.6 113.6l-.4 .3M382.6 113.6l-.3 .4M382.6 119.1l-.3 .4M382.7 114.5l-.9 .9"/>
<path d="M382.7 113.6l-.4 .4M382.7 119.1l-.4 .4M382.7 114.5l-.9 1M382.8 113.6l-.4 .4M382.8 114.5l-1 1M382.8 113.6l-.3 .4M382.8 119.1l-.4 .4M382.9 114.7l-1.1 1.1M382.9 113.6l-.4 .4M382.9 118.6l-.2 .2M382.9 118.5l-.3 .3M382.9 114.8l-1.1 1.1"/>
<path d="M382.9 114.8l-1.1 1.2M382.9 114.9l-1.1 1.1M382.9 115l-1.1 1.1M382.9 115l-1.1 1.2M382.9 115.1l-1.1 1.1M382.9 115.2l-1.1 1.1M382.9 115.2l-1.1 1.2M382.9 115.3l-1.1 1.1M382.9 115.4l-1.1 1.1M382.9 115.4l-1.1 1.2M382.9 115.5l-1.1 1.1M382.9 115.6l-1.1 1.1"/>
<path d="M382.9 115.6l-1.1 1.2M382.9 115.7l-1.1 1.1M382.9 115.8l-1.1 1.1M382.9 115.8l-1.1 1.2M382.9 115.9l-1.1 1.1M382.9 116l-1.1 1.1M382.9 116l-1.1 1.2M382.9 116.1l-1.1 1.1M382.9 116.2l-1.1 1.1M382.9 116.2l-1.1 1.2M382.9 116.3l-1.1 1.1M382.9 116.4l-1.1 1.1"/>
<path d="M382.9 116.4l-1.1 1.2M382.9 116.5l-1.1 1.1M382.9 116.6l-1.1 1.1M382.9 116.7l-1.1 1.1M382.9 116.8l-1.1 1.1M382.9 116.9l-1.1 1.1M382.9 116.9l-1.1 1.2M382.9 117l-1.1 1.1M382.9 117.1l-1.1 1.1M382.9 117.1l-1.1 1.2M382.9 117.2l-1.1 1.1M382.9 117.3l-1.6 1.5"/>
<path d="M382.9 117.3l-1.5 1.5M382.9 117.4l-1.4 1.4M382.9 117.5l-1.4 1.3M382.9 117.5l-1.3 1.3M382.9 117.6l-1.2 1.2M382.9 117.7l-1.2 1.1M382.9 117.7l-1.1 1.1M382.9 117.8l-1 1M382.9 117.9l-.9 .9M382.9 118l-.8 .8M382.9 118.1l-.7 .7M382.9 118.2l-.6 .6"/>
<path d="M382.9 118.3l-.5 .5M382.9 118.4l-.4 .4M382.9 113.7l-.3 .3M383 113.7l-.3 .3M383 119l-.5 .5M383.1 113.7l-.3 .3M383.1 113.8l-.2 .2M383.2 113.8l-.3 .3M383.2 114.5l.3-.3-.2 .3M383.3 113.8l-.3 .3M383.3 113.9l-.3 .3M383.3 113.9l-.2 .3"/>
<path d="M383.4 113.9l-.3 .3M383.4 114l-.3 .3M383.4 114l-.2 .3M383.4 119.1l-.2 .2M383.5 114.1l-.3 .2M383.5 114.1l-.3 .3M383.5 118.9l-.5 .5M383.6 114.3l-.3 .3M383.6 118.8l-.7 .7M383.6 114.3l-.3 .4M383.6 114.4l-.3 .3M383.6 118.7l-.8 .8"/>
<path d="M383.6 114.4l-.3 .4M383.6 114.5l-.3 .4M383.6 118.6l-.9 .9M383.7 118.5l-1 1M383.7 114.6l-.4 .4M383.7 118.5l-1.1 1M383.7 114.7l-.4 .4M383.7 118.4l-.4 .8-.7 .3M383.7 114.7v3.7M383.7 114.8l-.4 .4M383.7 114.9l-.4 .4M383.7 115l-.4 .4"/>
<path d="M383.7 115.1l-.4 .4M383.7 115.2l-.4 .4M383.7 115.3l-.4 .4M383.7 115.4l-.4 .4M383.7 115.5l-.4 .4M383.7 115.6l-.4 .3M383.7 115.6l-.4 .4M383.7 115.7l-.4 .4M383.7 115.8l-.4 .3M383.7 115.8l-.4 .4M383.7 115.9l-.4 .4M383.7 116l-.4 .3"/>
<path d="M383.7 116l-.4 .4M383.7 116.1l-.4 .4M383.7 116.2l-.4 .3M383.7 116.2l-.4 .4M383.7 116.3l-.4 .4M383.7 116.4l-.4 .3M383.7 116.4l-.4 .4M383.7 116.5l-.4 .4M383.7 116.6l-.4 .4M383.7 116.7l-.4 .4M383.7 116.8l-.4 .4M383.7 116.9l-.4 .4"/>
<path d="M383.7 117l-.4 .4M383.7 117.1l-.4 .4M383.7 117.2l-.4 .4M383.7 117.3l-.4 .4M383.7 117.4l-.4 .4M383.7 117.5l-.4 .4M383.7 117.6l-.4 .4M383.7 117.7l-.4 .3M383.7 117.7l-.4 .4M383.7 117.8l-.4 .4M383.7 117.9l-.4 .3M383.7 117.9l-.4 .4"/>
<path d="M383.7 118l-.4 .4M383.7 118.1l-.4 .3M383.7 118.1l-.4 .4M383.7 118.2l-.4 .4M383.7 118.3l-.5 .4M383.7 118.3l-.6 .6M383.7 118.4l-1.2 1.1M77.4 132.9h62M79.6 126.8h57.5M81.2 131.6l-2.6 2.5M83.5 125.5l-2.6 2.6M83.8 137.5h49.1v4.5h-49.1"/>
<path d="M135.8 125.5l-2.6 2.6M138.1 131.6l-2.6 2.5M229.8 138.6h65.3v4.6h-65.3M231.4 131.8h62M235.3 130.5l-2.6 2.6M292.2 130.5l-2.6 2.6M369.9 126.6h49.2M369.9 122.2h49.2M369.9 130.4h49.2M369.9 133h49.2M369.9 135.6h49.2M369.9 143.4h49.2"/>
<path d="M412.7 148.7a.27 .27 0 0 1-.1 .3 .27 .27 0 0 1-.3 0l-.5-.1-.4 .4-2.6 .7M412.8 146.9l-1.4 .6-.1 .5 .3 .1 .1-.1h-1.7a4.6 4.6 0 0 0-2.1-1.7l-.2 .2-.1 1.8M413.7 147l-1.6 .6 .5 .4-.1 .4-.2-.1v-.4M417 146.9l-.5 .1a1.43 1.43 0 0 0-1.5 1.2l-.3-.2 .1-.2v.2l-.4 .4-.4-.5-.4 .2-.4-.2-.1 .4M61.3 179h17.6M62.5 177.7l2.6 2.6M63.8 176.4v62M79.9 179h56.9v56.9h-56.9M407.2 172.7h.2l.7 .9 1.9 3.3-.4-.7-.6-.4-.2 .1-.2 .9v-.7l.4-.9 .3-1.9-.3 1.4-.2 .4-.6 .3 .6-.4h1.4M109.5 199.7v-30.2h9.5h-9.5v20.6l-7.4 11.3M404.1 184.6l-.3-.4 .8-.2 2.5 .3-1 2.1-.3 .3-.2-.1 .5-.3 .1 .2M406.2 191.2l-.6 .1v-.2l.5-.1v1.3"/>
<path d="M406.7 183.4l-3.2-.4 2.1-.2 1 .7M407.1 189.5l-.3-.3h-1.9l-.8 .8v.8l.4 .4 .9 .1 1.9-.9 .4-.5-.4-.7-2 .1-.3 .3v.6l.7 .3 1.4-.3v-.1l-.2 .7 .1 .3v-.6l.3-.2 .4 .2 .2 .6-.1-.3 .1-.4 .3 .1 .1 .4-.1-.1 .4-.3 .1 .3 .5-.1h.2l.1 .2-.2-.1-.1-.2v-.6M409.5 185.2l-1.2 .5h.6v.6h-.4l-.1-.2 .1 .1-.1 .2-.2 .2h-.3l-.1-.4 .2-.2h.2l-.3 .1-.1-.3 .2-.1 .1 .1-.1 .1v-.3l-.8-.4 .3-.1h.3l-.2 .5-.2 .1 .2 .3-.2 .6h-.2l.2-.9-.2-.3-.1 .3 .1-.1-.3-.1-.1 1.2 .3-.1-.3-.1M411.9 184l-.9 2.5-.7-2 2.4-.1-1.4 3.1M412.6 191l-.7-.7-2-1.2 .6 .3 .9 .2 2.6-.4 .4-.3-.5 .3 .2 .3-.3 1.4 .7-.3 .2 .3 .2-.3 .5 .1-.2 .1-.3-.6-.7-.8-.1-.2 .7-.3 2 .1 1.2 .4-.1 .5-2.9 1.3 .5 .1h1.8M417.4 185.3h.5l-.3-.5-.4-.1-.9 .3-.4 .5-.5 .1-.1-.4-.8 .6h-.3l.1-.5 .3-.7-.5 .5v1l-.4 .1-.3-.2 .5-.6-.1-.4-.3 .3 .2-.1-.1-.8h.2l-.2 .3h-.8l.8 .1-1 .4 .5-.1-.6 1h-.1l.1-.3 .2 .1M418.2 191.2h.1l.1 .1zM90.1 200.3l.6-.2h35.3a.83 .83 0 0 1 .8 .5 .83 .83 0 0 1-.2 .9l-24.2 24.2a.83 .83 0 0 1-.9 .1 .83 .83 0 0 1-.5-.7v-35.3a.83 .83 0 0 1 .5-.8 .83 .83 0 0 1 .9 .2l24.2 24.2a.83 .83 0 0 1 .2 .9 .83 .83 0 0 1-.8 .5h-35.3a.83 .83 0 0 1-.7-.5 .83 .83 0 0 1 .1-.9l24.2-24.2a.83 .83 0 0 1 .9-.2 .83 .83 0 0 1 .5 .8v35.3a.83 .83 0 0 1-.5 .7 .83 .83 0 0 1-.9-.1l-24.2-24.2-.2-.6zM90.4 200.6l.3-.1h35.3a.41 .41 0 0 1 .4 .2 .41 .41 0 0 1-.1 .5l-24.2 24.2a.41 .41 0 0 1-.4 0 .41 .41 0 0 1-.3-.3v-35.3a.41 .41 0 0 1 .3-.4 .41 .41 0 0 1 .4 .1l24.2 24.2a.41 .41 0 0 1 .1 .4 .41 .41 0 0 1-.4 .3h-35.3a.41 .41 0 0 1-.3-.3 .41 .41 0 0 1 0-.4l24.2-24.2a.41 .41 0 0 1 .5-.1 .41 .41 0 0 1 .2 .4v35.3a.41 .41 0 0 1-.2 .3 .41 .41 0 0 1-.5 0l-24.2-24.2-.1-.3zM102.5 207.5h.7l.4 1.8-.7 .3zM102.9 205.3l.7 .3-.4 1.7h-.7zM103 209.8l.6-.3 1 1.5-.4 .5z"/>
<path d="M103.7 207.3h-.2v-.4l.3-1.2 1.1 .4-.3 1.2h-.1M103.7 207.5h-.2v.5l.3 1.2 1.1-.4-.3-1.3h-.1M103.7 206.6h.8l-.1 1.8-.7-.1zM103.9 209.4l1-.4 .7 1-.8 .8zM104.2 203.4l.4 .5-1 1.5-.6-.3zM104.3 203.2l1.7-1.1 .3 .6-1.5 1zM104.8 211.1l1.5 1-.3 .7-1.7-1.2zM104.8 204.1l.8 .8-.7 1-1-.4zM104.9 207.5h1.1l.1 .7-1 .5zM105 203.9l1.4-.9 .4 1-1 .7zM105.1 206.2l1 .4-.1 .7h-1.1zM105.2 208.9l1-.5 .4 .6-.8 .8z"/>
<path d="M105.8 210.2l1 .7-.4 1-1.4-1zM105.8 205.1l.8 .7-.4 .6-1-.4zM106 204.9l.9-.6 .5 1-.6 .4zM106.2 202l2.1-.4v.7l-1.8 .3zM106.6 207l.6 .1 .1 .6-.7 .1v-.6h-.1zM106.6 202.9l1.7-.3v1.1l-1.3 .2zM106.8 209.2l.6 .4-.5 1-.9-.6zM106.9 207.2l.2 .1h-.2zM106.9 207.4l.1 .2h-.1zM107 210.9l1.3 .3v1.1l-1.7-.3zM107.1 204.2l1.2-.2v1.1l-.7 .1zM107.2 207.3v.1"/>
<path d="M107.3 207.2h.3v.6h-.3zM107.6 209.6l.7 .2v1.1l-1.2-.2zM107.6 206.8l.6 .1M107.6 206.8l.5 .1M108.1 206.9a.96 .96 0 0 0 1.1-.1l.7 .1M108.2 206.9l.3 .1a1.33 1.33 0 0 1 1.3-.1M108.3 213.3l-2.1-.4 .3-.7 1.8 .4v.7M108.3 207.1v.7h.7v-.2h-.3l.3-.1v-.1l-.3-.1h.3v-.1h-.5v.6M108.5 211.2l1.2-.3 .4 1.1-1.6 .3zM108.5 213.3l2-.4-.3-.7-1.7 .4v.7M108.5 202.6l1.6 .3-.4 1-1.2-.2zM108.5 201.6l2 .4-.3 .6-1.7-.3z"/>
<path d="M108.5 204l1.1 .2-.4 1-.7-.1zM108.5 209.8l.7-.2 .4 1.1-1.1 .2zM108.5 207.1v.7M109.1 207.3l.4-.1 .1 .2h-.3l-.1 .1h.4l-.1 .1-.4 .1zM109.4 209.6l.5-.4 .8 .8-.9 .6zM109.6 206.8h.5v.2l-.3 .1a1.26 1.26 0 0 0-1.3 0h-.3M109.7 206.8l-.7-.1a1.02 1.02 0 0 1-1.2 0h-.2v.3l.3-.1 .3 .2M109.7 207.2h.2v.2v-.2h.2v.6h-.2v-.2v.2h-.2zM109.8 204.3l.9 .6-.8 .8-.5-.4zM109.9 210.9l1-.7 .8 .7-1.4 1zM110.1 206.8l-.2 .1M110.1 206.8l-.3 .1"/>
<path d="M110.3 203l1.4 .9-.8 .8-1-.7zM110.4 212.1l1.5-1 .5 .5-1.7 1.2zM110.5 208.4l1 .5-.6 .9-.8-.8zM110.6 206.6l1-.4 .2 1.1h-1.1zM110.7 202.1l1.7 1.1-.5 .5-1.5-1zM110.7 207.5h1.1l-.2 1.2-1-.5zM110.9 205.1l.6 .9-1 .4-.4-.6zM111.8 209l1 .4-.9 1.4-.8-.8zM111.9 204.1l.9 1.4-1 .4-.7-1zM112.1 203.9l.5-.5 1.1 1.7-.6 .3zM112.2 207.5h-.1l-.2 1.3 1 .4 .3-1.2v-.5h-.1M112.2 207.3h-.1l-.2-1.2 1-.4 .3 1.2v.4h-.1"/>
<path d="M112.3 206.5l.7 .1v1.7h-.8zM113.1 209.5l.6 .3-1.1 1.7-.5-.5zM113.2 205.6l.6-.3 .4 2h-.7zM113.5 207.5h.7l-.4 2.1-.6-.3zM402.6 216a3.2 3.2 0 0 0 3 0l.8-.3 .6-.4-.6 .7 .5-.6 .5 .2v.3l.3 .3h.3l-.2-.3 .1 .2-.1 .1-.3-.2v-.5l-.7-.2-1.8-1 .4 .5a7.1 7.1 0 0 0 4.3-.1l.4-.5v-.3l-.4-.3 .3 1.1 .1 1.3v-.4l-.7-.1-1 .2-.1 .2h.6l.4-.2 1.9-.2 .4 .5 .7-.2 .4 .3h.1l-.2-.2-.2 .2M413.1 213.4l-.2-.2-1 .1-.6 .5-.2 .6 .5 .5h.7l.1 .2 1.1-.4v.7a2.28 2.28 0 0 0 2.7 .7l.2 .1 .6-.2 .2 .2v-.1l.3-.1 .1-.1 .2 .1 .6-.1 .4 .1M61.3 235.9h17.6M62.5 234.6l2.6 2.5M79.9 236.9v18.2M136.8 236.9v18.2M237.1 224.5h65.3v21.9h-65.3M369.9 223.5h49.2"/>
<path d="M369.9 223.8h49.2M74.9 259.4h66.9v4.5h-66.9M77.4 252.6h62M81.2 251.3l-2.6 2.5M138.1 251.3l-2.6 2.5M369.9 254.5h49.2M369.9 254.8h49.2"/>
<circle cx="381.6" cy="73.2" r=".66"/>
<circle cx="108.4" cy="84.8" r="6.8"/>
<circle cx="108.4" cy="84.8" r="23.1"/>
<circle cx="262.4" cy="84.8" r="6.8"/>
<circle cx="262.4" cy="84.8" r="23.1"/>
<circle cx="383.7" cy="96" r=".22"/>
<circle cx="405.2" cy="96" r=".22"/>
<circle cx="107.9" cy="207.5" r=".14"/>
<circle cx="107.9" cy="207.5" r=".29"/>
<circle cx="108.4" cy="207.4" r="23.1"/>
<circle cx="108.4" cy="207.4" r="6.8"/>
<circle cx="108.4" cy="207.4" r="2.09"/>
<circle cx="108.4" cy="207.4" r="6.4"/>
<circle cx="108.4" cy="207.4" r="6.3"/>
</g>
<text font-size="7.5" x="407.3" y="277.1">..</text>
<g font-size="3.6">
<text x="108.6" y="41.4">COLUMN 0.20x0.20m.</text>
<text x="265.3" y="40.7">DB12@0.20m.#</text>
<text x="108.6" y="48.2">BEAM 0.20x0.40m.</text>
<text x="55.9" y="88.7" transform="rotate(-90 55.9 88.7)">2.50</text>
<text x="62.8" y="88.7" transform="rotate(-90 62.8 88.7)">2.30</text>
<text x="216.9" y="88.7" transform="rotate(-90 216.9 88.7)">2.50</text>
<text x="389.7" y="91.9">ASTIVE</text>
<text x="104.4" y="125.8">2.30</text>
<text x="104.4" y="131.9">2.50</text>
<text x="258.5" y="130.8">2.50</text>
<text x="120" y="169.1">RB9 # T&amp;B</text>
<text x="62.8" y="211.4" transform="rotate(-90 62.8 211.4)">2.50</text>
<text x="104.4" y="251.5">2.50</text>
</g>
<g font-size="3.5">
<text x="85.8" y="140.9">PLAN - BEAM &amp; COLUMN</text>
<text x="230.5" y="141.8">PLAN - BASE SLAB REINFORCEMENT</text>
<text x="77.5" y="262.8">PLAN - TOP SLAB REINFORCEMENT</text>
</g>
<g font-size="2.6">
<text x="375.4" y="62.6">T R I Architects Company Limited</text>
<text x="369.9" y="226.9">DRAWING TITLE:</text>
</g>
<g font-size="2.5">
<text x="371.4" y="83.4">MEP DESIGNER :</text>
<text x="369.9" y="125.3">REVISION</text>
<text x="369.9" y="290.4">T R I</text>
<text x="377.7" y="290.4">Architects</text>
<text x="392.4" y="290.4">Company</text>
<text x="406.5" y="290.4">Limited</text>
</g>
<g font-size="2.4">
<text x="372.6" y="34.3">PROJECT:</text>
<text x="372.6" y="41.9">OWNER:</text>
<text x="372.6" y="51.9">LOCATION:</text>
</g>
<g font-size="2.3">
<text x="369.9" y="146.6">ARCHITECTS :</text>
<text x="369.9" y="161.3">INTERIOR DESIGNERS :</text>
<text x="369.9" y="173.8">STRUCTURE ENGINEERS :</text>
<text x="369.9" y="182.7">ELECTRICAL ENGINEERS :</text>
<text x="369.9" y="197">MECHANICAL ENGINEERS :</text>
<text x="369.9" y="211.2">SANITARY ENGINEER :</text>
</g>
<g font-size="2.2">
<text x="369.9" y="111.6">Contractor</text>
<text x="242.6" y="228.4">REMARK</text>
<text x="242.6" y="230.9">PILING AND FOUNDATION DESIGN, SHALL BE</text>
<text x="242.6" y="233.7">DETERMINED OR OMITTED BASED ON ACTUAL</text>
<text x="242.6" y="236.4">SOIL BEARING CAPACITY BY CONSULTING</text>
<text x="242.6" y="239">WITH CIVIL ENGINEER.</text>
<text x="369.9" y="257.5">JOB NO.</text>
<text x="400.7" y="257.5">DRAWING No.</text>
<text x="369.9" y="263.6">DRAWN BY</text>
<text x="369.9" y="270">CHECKED BY</text>
<text x="406.6" y="269.9">TOTAL</text>
<text x="369.9" y="279.7">DATE</text>
</g>
<g font-size="2.1">
<text x="372.5" y="129.3">NO.</text>
<text x="384" y="129.3">DATE</text>
<text x="403.1" y="129.3">DISCRIPTION</text>
<text x="373.5" y="135.1">0</text>
<text x="373.5" y="132.5">1</text>
<text x="382.3" y="135.1">30/10/63</text>
<text x="382.3" y="132.5">18/05/63</text>
<text x="401.8" y="135.1">For As Built Dwg</text>
<text x="401.8" y="132.5">For Construction</text>
<text x="369.9" y="287.2">THESE DRAWINGS ARE THE PROPERTY</text>
<text x="414.2" y="287.2">OF :</text>
<text x="369.9" y="293.5">AND SHALL NOT BE USED OR REPRODUCED</text>
<text x="369.9" y="296.4">WITHOUT SPECIFIC PERMISSION.</text>
</g>
<g font-size="2">
<text x="386.5" y="28">Chongnonsee, Yannawa</text>
<text x="386.7" y="25.4">1404 Rama 3 Road,</text>
<text x="386.7" y="30.6">Bangkok 10120</text>
<text x="377.5" y="76.2">T RE - mail address : work@tri-architects.com</text>
<text x="381.7" y="76.2">I</text>
<text x="369.9" y="164.8">................</text>
<text x="381.8" y="164.8">......................</text>
<text x="398.8" y="164.8">..................</text>
<text x="369.9" y="168.3">................</text>
<text x="381.8" y="168.3">......................</text>
<text x="398.8" y="168.3">..................</text>
<text x="369.9" y="201.7">................</text>
<text x="381.8" y="201.7">......................</text>
<text x="398.8" y="201.7">..................</text>
<text x="369.9" y="205.2">................</text>
<text x="381.8" y="205.2">......................</text>
<text x="398.8" y="205.2">..................</text>
<text x="369.9" y="266.2">................ ......................</text>
<text x="369.9" y="272.7">................ ......................</text>
<text x="369.9" y="276.8">................ ......................</text>
</g>
<g font-size="1.8">
<text x="380.2" y="64.9">Address : 169/1 Seri6 Village , Praram9 rd,</text>
<text x="379.5" y="69.6">Telephone : 66(2)718-3050 , 66(2)718-3051</text>
<text x="388.7" y="67.1">Soi 49,Saunlaung Bangkok 10250</text>
<text x="389.2" y="74.3">WebSite : www.tri-architects.com</text>
<text x="396" y="72.1">Facsimile : 66(2)718-3878</text>
</g>
<g font-size="1.7">
<text x="372.6" y="38.7">คาลเท็์ซ์(บริ</text>
<text x="376.3" y="38.7">็ท</text>
<text x="377.5" y="38.7">กซ</text>
<text x="382" y="38.7">ิร</text>
<text x="382.9" y="38.7">ษ</text>
<text x="382.9" y="38.7">ัษัท เอ็</text>
<text x="386.3" y="38.7">็อ</text>
<text x="387.3" y="38.7">ม.แอนด.จีสตาร ำจำจักัด)</text>
<text x="392.3" y="38.7">์ด์ีจ</text>
<text x="398.7" y="38.7">์ร์จำก</text>
<text x="372.6" y="45.1">บริ</text>
<text x="373.7" y="45.1">ิร</text>
<text x="374.6" y="45.1">ษ</text>
<text x="374.6" y="45.1">ัษัท เชฟรอน (ไทย) จำก</text>
<text x="388.9" y="45.1">ำจำจักัด</text>
<text x="372.6" y="48.4">บริ</text>
<text x="373.7" y="48.4">ิร</text>
<text x="374.6" y="48.4">ษ</text>
<text x="374.6" y="48.4">ัษัท สตาร</text>
<text x="380.5" y="48.4">์ร์โฮลดิ์ส์จำก</text>
<text x="384.5" y="48.4">ิ้</text>
<text x="384.5" y="48.4">้ด</text>
<text x="385.6" y="48.4">ดิ้งส ำจำจักัด</text>
<text x="372.6" y="55.1">จ</text>
<text x="372.6" y="55.1">ัจังหว</text>
<text x="375.6" y="55.1">ัวัด ภ ็ก</text>
<text x="378.2" y="55.1">ูภูเก็</text>
<text x="380.9" y="55.1">ต</text>
</g>
<g font-size="1.4">
<text x="370.3" y="149.5">ณ</text>
<text x="370.3" y="149.5">ัณัฐชนนท</text>
<text x="375.4" y="149.5">์ท์</text>
<text x="381.7" y="149.7">แสงวราช ัลักษณ</text>
<text x="386.6" y="149.7">ัชัยล</text>
<text x="391.1" y="149.7">์ณ์</text>
<text x="397.9" y="149.6">สสถ.3555</text>
<text x="370.4" y="154.1">ปริ</text>
<text x="370.5" y="151.5">26 ถนนแสงส ิต</text>
<text x="371.3" y="154.1">ิร</text>
<text x="372.1" y="154.1">ญญา</text>
<text x="377.7" y="151.5">ัสันติ</text>
<text x="380.3" y="151.5">ส</text>
<text x="380.3" y="151.5">ุสุข ต.ช</text>
<text x="381.8" y="154.1">สมบ ์ณ์ทร ์ย์</text>
<text x="383.6" y="154.1">ูบูรณ ัรัพย</text>
<text x="383.8" y="151.5">ุชุมแสง อ.ช</text>
<text x="389.6" y="151.5">ุชุมแสง จ.นครสวรรค</text>
<text x="397.9" y="154.2">ภสถ.4060</text>
<text x="401.1" y="151.5">์ค์</text>
<text x="370.4" y="157.8">ไกรวิ์ย์</text>
<text x="372.8" y="157.8">ิว</text>
<text x="373.6" y="157.8">ทย</text>
<text x="381.8" y="157.7">คำแหงพล</text>
<text x="381.8" y="157.7">ำคำค</text>
<text x="397.9" y="157.7">ภสถ.21248</text>
<text x="370.6" y="176.7">รณย ิิ</text>
<text x="372.7" y="176.7">ุยุทธ์</text>
<text x="374.5" y="176.7">์ธ</text>
<text x="375.5" y="176.7">ธิ์</text>
<text x="377.2" y="176.7">สิ</text>
<text x="377.2" y="176.7">ิส</text>
<text x="378.1" y="176.7">นทนะโยธิ</text>
<text x="383.4" y="176.7">ิธ</text>
<text x="384.3" y="176.7">น</text>
<text x="388" y="176.7">สย 11051</text>
<text x="370.6" y="186.4">นายวิีช</text>
<text x="370.6" y="190.8">นายอ</text>
<text x="373.3" y="186.4">ิว ยร</text>
<text x="373.3" y="190.8">ุอุเทน</text>
<text x="374.1" y="186.4">เชี</text>
<text x="378.8" y="190.8">ก</text>
<text x="378.8" y="190.8">ักัณช</text>
<text x="379" y="186.4">ศรี</text>
<text x="379.9" y="186.4">ีร</text>
<text x="380.7" y="186.4">ช ัปัญญา สฟก.4293</text>
<text x="380.7" y="186.4">ัชัยป</text>
<text x="381" y="190.8">ัชัย</text>
<text x="385.6" y="190.8">ภฟก.14399</text>
<text x="370.6" y="215.9">นายสมจิ์ต์</text>
<text x="375.1" y="215.9">ิจ</text>
<text x="375.9" y="215.9">นต</text>
<text x="379.7" y="215.9">นิ</text>
<text x="379.7" y="215.9">ิน</text>
<text x="380.7" y="215.9">ยมพ ์ธ์</text>
<text x="382.4" y="215.9">ัพันธ</text>
<text x="387.5" y="215.9">สก.3466</text>
</g>
<g font-size="1.3">
<text x="387.7" y="112.7">บริ</text>
<text x="388.6" y="112.7">ิร</text>
<text x="389.2" y="112.7">ษ</text>
<text x="389.2" y="112.7">ัษัท นิ</text>
<text x="391.3" y="112.7">ิน</text>
<text x="392.2" y="112.7">วสตาริอ</text>
<text x="395.2" y="112.7">์ร์อิ</text>
<text x="396.6" y="112.7">นเตอร</text>
<text x="399.5" y="112.7">์ร์เนช</text>
<text x="401.5" y="112.7">ั</text>
<text x="401.5" y="112.7">่ชั่ชั่นแนล จำก</text>
<text x="406.1" y="112.7">ำจำจักัด</text>
<text x="370.2" y="179.2">270/108 หมีี</text>
<text x="377" y="179.2">ู่ท</text>
<text x="377" y="179.2">่มู่มู่ท่</text>
<text x="378.8" y="179.2">ที่4 ต.ในคลองบางปลากด อ.พระสม</text>
<text x="397.5" y="179.2">ุมุทรเจดี</text>
<text x="401.2" y="179.2">ีด</text>
<text x="402.1" y="179.2">ย</text>
<text x="402.1" y="179.2">์ย์จ.สม</text>
<text x="405.3" y="179.2">ุมุทรปราการ</text>
</g>
<g font-size="1.2">
<text x="380.8" y="94.7">ASTIVE ENGINEERING CONSULTANT CO., LTD</text>
<text x="387.7" y="119.6">TEL.02-683-6830</text>
<text x="387.8" y="115.2">729/147 ร</text>
<text x="387.8" y="117.5">Bang Phong Phang, Yan Nawa, Bangkok 10120</text>
<text x="393.3" y="115.2">ัรัชดาภิ</text>
<text x="396.3" y="115.2">ิภ</text>
<text x="397.1" y="115.2">เษก Ratchadaphisek Road</text>
</g>
<g font-size="1.1">
<text x="372.7" y="19.2">Chevron</text>
<text x="386.7" y="22">Chevron (Thailand) Limited</text>
</g>
<g font-size="1">
<text x="380.4" y="101.5">Phaholyothin Rd. Phayathai Phayathai,Bangkok 10400</text>
<text x="383.9" y="99.7">1199 Piyawan Tower Room 14A,Floor 14</text>
<text x="385.1" y="96.3">ELECTRICAL MECHANICAL SANITARY</text>
<text x="388.3" y="97.9">CONSULTING ENGINEER</text>
<text x="384.8" y="103.7">Tel. 0-2619-9863-4 Fax 0-2691-9865</text>
<text x="385.1" y="105.6">E-mail address : astive@astive.com</text>
</g>
</svg>
